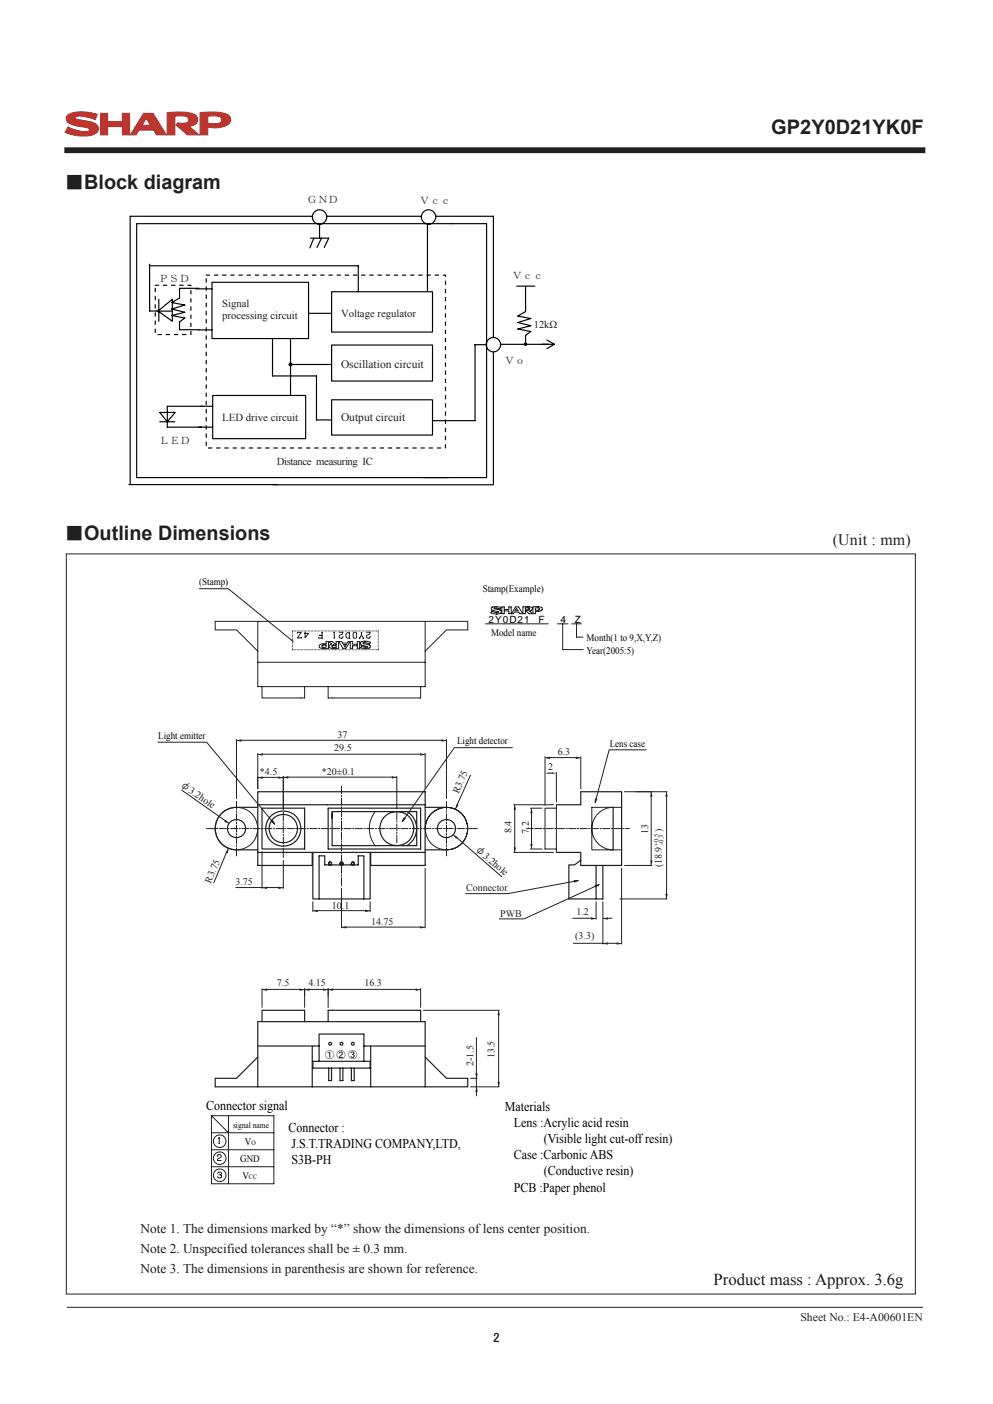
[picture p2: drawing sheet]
<svg xmlns="http://www.w3.org/2000/svg" width="210mm" height="297mm" viewBox="0 0 210 297" stroke-linecap="round" stroke-linejoin="round" font-family="sans-serif">
<path d="M14.2 31.8h180.9" fill="none" stroke="#231f20" stroke-width="1.2"/>
<path d="M14.2 276.6h180.9" fill="none" stroke="#231f20" stroke-width=".21"/>
<path d="M32.1 26.4l1.3-.1a.48 .48 0 0 1 .5 .5 .48 .48 0 0 1-.5 .5l-1.3-.1z" fill="#fff"/>
<path d="M14 117.2h179.6v156.6h-179.6z" fill="none" stroke="#231f20" stroke-width=".21"/>
<g fill="none" stroke="#050100" stroke-width=".25">
<path d="M28.9 47.3h74v53.7h-74v-53.6M31.6 56.2h44.2v5.5M31.6 55.9v9.9h4.8M44.8 59.7h20.4v11.9h-20.4zM65.7 50.4h3.8l-.9 1.9M65.9 45.8h-38.4v56.7M66.4 50.4l-.9 2.1M67.6 47.4v3M68 50.4l-1 1.9M69.1 45.8h20M90.4 47.5v14.1M92.1 45.8h12.2v25.6"/>
<path d="M33.4 65.8l3-2.5v4.7zM33.6 63.3v4.7M41.3 61.1h3.5M42.1 61h-4.1v2.1l-1.7 .9 2.8 .5-2.8 .9 2.8 .7-2.8 .7 2.8 .5-1.1 .8v1.7h6.8M57.6 71.8v7.7h9.3v9.3h3.2M61.4 71.6v12.1M61.4 77.1h8.7M65.2 66.3h4.9M70.1 73h21.4v7.6h-21.4zM70.1 61.7h21.4v8.6h-21.4zM100.3 72.9h2.6M100.5 73v16h-9"/>
<path d="M104.3 74.6v27.9M105.8 72.8h11.4M115.7 71.9l1.5 .9M117.2 72.8l-1.5 1M33.8 87.2h3.3l-1.7 2zM33.8 89.2h3.2M45 83.7h19.6v9.1h-19.6zM45 86h-9.6v4.4h9.6M70.1 84.6h21.4v7.4h-21.4zM27.3 102.5h31.4M57.8 102.6h46.5"/>
<circle cx="67.6" cy="45.9" r="1.52"/>
<circle cx="90.6" cy="45.9" r="1.52"/>
<circle cx="104.3" cy="72.9" r="1.52"/>
</g>
<path d="M43.6 58.2h50.6v36.6h-50.6v-36.6M32.8 60.4h7.6v10.4h-7.6v-10.4" fill="none" stroke="#050100" stroke-width=".25" stroke-dasharray=".7 1"/>
<circle cx="61.4" cy="77.1" r=".3" fill="#050100"/>
<circle cx="61.4" cy="77.1" r=".3" fill="none" stroke="#050100" stroke-width=".25"/>
<g fill="none" stroke="#231f20" stroke-width=".21">
<path d="M50 156.5v12.4M51 156.6h42.4M94.4 156.5v12.4M44.7 236h13.2v14.4h-13.2zM44.7 239.7h13.2M44.7 236l3.6 3.7M48.3 236v14.4M44.7 243.2h13.2M44.7 246.8h13.2M46 244.7l.2-.4 .6 .2a.5 .5 0 0 1-.6 .6l-.2 .4h.8M46 248.9l.3 .3h.3l.2-.2M46 248.3l.3-.3 .5 .1v.3l-.2 .1h-.3"/>
<path d="M46.2 240.9l.2-.2v1.2M46.3 241.9h.1M46.6 248.5l.2 .2v.3v-.2"/>
<circle cx="46.5" cy="241.4" r="1.33"/>
<circle cx="46.5" cy="248.6" r="1.33"/>
<circle cx="46.5" cy="245" r="1.33"/>
</g>
<path d="M93.4 156.5l1 .1-1 .2z" fill="#231f20"/>
<path d="M93.4 156.5v.3l1-.2" fill="none" stroke="#231f20" stroke-width=".21"/>
<path d="M50 156.6l1-.1v.3z" fill="#231f20"/>
<g fill="none" stroke="#231f20" stroke-width=".21">
<path d="M51 156.5v.3l-1-.2M43.7 175.3h1.8M45.7 175.3h.4M46.4 175.3h1.5M48.1 175.3h.4M48.8 175.3h1.5M50 169.5v1.8M50 171.6v.2M50 172.2v1.5M50 174v.2M50 174.6v1.5M50 176.4v.2"/>
<path d="M50 177v1.5M50 178.8v.2M50 179.4v1.7M50.5 175.3h.4M51.2 175.3h1.5M52.9 175.3h.4M53.5 175.3h1.6M55.3 175.3h.4M55.9 175.3h1.6M57.7 175.3h.4M58.3 175.3h1.6M60.1 175.3h.4"/>
<path d="M60.7 175.3h1.6M62.5 175.3h.4M63.1 175.3h1.5M64.9 175.3h.4M65.5 175.3h1.5M67.3 175.3h.4M67.9 175.3h1.5M69.7 175.3h.4M70.3 175.3h1.5M72.1 175.3h.4M72.7 175.3h1.5M74.5 175.3h.4"/>
<path d="M75.1 175.3h1.5M76.9 175.3h.4M77.5 175.3h1.5M79.3 175.3h.4M79.9 175.3h1.5M81.8 175.3h.3M82.3 175.3h1.5M84.2 175.3h.3M84.7 175.3h1.5M86.6 175.3h.2M87.1 175.3h1.5M89 175.3h.2"/>
<path d="M89.5 175.3h1.5M91.4 175.3h.2M91.9 175.3h1.5M93.8 175.3h.2M94.3 175.3h1.5M94.4 169.5v1.8M94.4 171.6v.2M94.4 172.2v1.5M94.4 174v.2M94.4 174.6v1.5M94.4 176.4v.2M94.4 177v1.5"/>
<path d="M94.4 178.8v.2M94.4 179.4v1.7M96.2 175.3h.2M96.7 175.3h1.5M98.6 175.3h.2M99.1 175.3h1.8M72.2 188v8.3M73.2 196.1h15.8M89.9 183.7v12.6"/>
</g>
<g fill="none" stroke="#231f20" stroke-width=".25">
<path d="M54.5 170.8h-4.5a4.5 4.5 0 0 0-4.5 4.5 4.5 4.5 0 0 0 4.5 4.5h4.5M89.9 170.8h4.5M89.9 179.8h4.5M63.6 213.7h-8.2v2.4M70.2 213.7h18.8v2.4"/>
<circle cx="50" cy="175.3" r="1.92"/>
<circle cx="94.4" cy="175.3" r="1.92"/>
</g>
<path d="M72.2 196.1l1-.1v.3z" fill="#231f20"/>
<path d="M73.2 196v.3l-1-.2" fill="none" stroke="#231f20" stroke-width=".21"/>
<path d="M89 196l.9 .1-.9 .2z" fill="#231f20"/>
<path d="M54.5 164.3v2.6M55.5 164.5h3.5M59.9 164.3v7M89 196v.3l.9-.2" fill="none" stroke="#231f20" stroke-width=".21"/>
<path d="M54.5 164.5l1-.2v.3z" fill="#231f20"/>
<path d="M55.5 164.3v.3l-1-.1" fill="none" stroke="#231f20" stroke-width=".21"/>
<path d="M59 164.3l.9 .2-.9 .1z" fill="#231f20"/>
<path d="M59 164.3v.3l.9-.1" fill="none" stroke="#231f20" stroke-width=".21"/>
<g fill="none" stroke="#231f20" stroke-width=".25">
<path d="M54.5 170.3h35.4M55.4 171h9v8.6h-9zM69.4 171h19.6v8.6h-19.6zM70.2 171.7h17.9v7.2h-17.9zM86.1 171.7a4.2 4.2 0 0 1 0 7.2M122.8 167.5v2.8h-5.1M54.5 180.3h35.4M66 180.3v2.8h-11.5v-15.6h35.4v15.6h-11.5v-2.8M66.2 180.3v9.9h12.1v-9.9M67.5 190.2v-9.1h1.2v1.9h7.1v-1.9h1.1v9.1M69.5 183l.1-.5 .2-.1 .3 .2v.4M69.6 182.5h.4v.4h-.4z"/>
<path d="M71.8 182.7h.8M71.9 183v-.3a.3 .3 0 0 1 .3-.3 .3 .3 0 0 1 .3 .3v.3M74.3 183l.1-.5 .2-.1 .3 .2v.4M117.7 180.3h5.1v2.8M122.8 182l-1.3 1h-1.2v7.2h5.7M126 183.1v7.1h1.5v-7.1M54.5 216.1h35.4M63.6 213.7h.8v2.4M70.2 213.7h-.8v2.4M54.5 221.3h13M66 226h12.4M66 224.5h12.4"/>
<path d="M66.2 224.5v1.5M67.5 224.5v-5.7h9.4v5.7M69.5 226v2.6h.6v-2.6M69.6 220.6h.4v.4l-.4 .1-.1-.3zM71.9 226v2.6h.6v-2.6M72 220.6h.4v.4h-.4zM74.3 226v2.6h.6M74.9 226v2.5M76.9 221.3h13M78.3 224.5v1.5"/>
<circle cx="59.9" cy="175.3" r="3.7"/>
<circle cx="59.9" cy="175.3" r="3"/>
<circle cx="83.9" cy="175.3" r="3.6"/>
<circle cx="72.2" cy="182.7" r=".3"/>
<circle cx="74.6" cy="182.7" r=".3"/>
<circle cx="74.6" cy="220.8" r=".3"/>
</g>
<path d="M115.3 160.3l.9-.2v.3z" fill="#231f20"/>
<path d="M116.2 160.1v.3l-.9-.1" fill="none" stroke="#231f20" stroke-width=".21"/>
<path d="M121.8 160.1l1 .2-1 .1z" fill="#231f20"/>
<path d="M121.8 160.1v.3l1-.1M121.1 194.3h4M126 190.8v3.7M128.4 194.3h1" fill="none" stroke="#231f20" stroke-width=".21"/>
<path d="M127.5 194.3l.9-.2v.3z" fill="#231f20"/>
<path d="M128.4 194.1v.3l-.9-.1" fill="none" stroke="#231f20" stroke-width=".21"/>
<path d="M125.1 194.1l.9 .2-.9 .1z" fill="#231f20"/>
<path d="M125.1 194.1v.3l.9-.1" fill="none" stroke="#231f20" stroke-width=".21"/>
<path d="M125.9 168.9l.3 .1-.4 .9z" fill="#231f20"/>
<path d="M136.7 158.6h-7.9l-2.7 10.3M125.9 168.9l-.1 1 .4-.9" fill="none" stroke="#231f20" stroke-width=".21"/>
<path d="M121.3 186.3h1l-.9 .3z" fill="#231f20"/>
<path d="M117.7 170.3v.7h-2.4v8.6h2.4M117.7 171v9.3M121.3 186.3h1l-.9 .3M121.4 186.5l-14 2.6" fill="none" stroke="#231f20" stroke-width=".21"/>
<path d="M112.3 171l.2 .9h-.3z" fill="#231f20"/>
<path d="M112.3 171l.2 .9h-.3" fill="none" stroke="#231f20" stroke-width=".21"/>
<path d="M112.2 178.7h.3l-.2 .9z" fill="#231f20"/>
<path d="M112.2 178.7h.3l-.2 .9M116.2 163.6h.5M117.7 163.4v6.3" fill="none" stroke="#231f20" stroke-width=".21"/>
<g fill="#231f20">
<path d="M115.3 163.6l.9-.2v.3z"/>
<path d="M116.7 163.4l1 .2-1 .1z"/>
</g>
<path d="M108.6 170.3h8.4M108.9 171.2v8.2M108.6 180.3h8.4" fill="none" stroke="#231f20" stroke-width=".21"/>
<path d="M108.8 170.3l.2 .9h-.4z" fill="#231f20"/>
<path d="M108.8 170.3l.2 .9h-.4" fill="none" stroke="#231f20" stroke-width=".21"/>
<path d="M108.6 179.4h.4l-.2 .9z" fill="#231f20"/>
<path d="M99.5 164l-2.9 6.3M108.6 179.4h.4l-.2 .9" fill="none" stroke="#231f20" stroke-width=".21"/>
<path d="M96.5 170.3l.3 .1-.5 .8z" fill="#231f20"/>
<path d="M94.3 175.3h.2M94.4 175.2v.2M96.5 170.3l.3 .1-.5 .8M47.9 180.3l-2.7 6.4" fill="none" stroke="#231f20" stroke-width=".21"/>
<path d="M48.3 179.5l-.2 .9-.3-.1z" fill="#231f20"/>
<path d="M48.3 179.5l-.2 .9-.3-.1M49.9 175.3h.2M50 175.2v.2M66.2 190.8v2M67.1 192.7h10.2M78.3 190.8v2" fill="none" stroke="#231f20" stroke-width=".21"/>
<path d="M66.2 192.7l.9-.2v.3z" fill="#231f20"/>
<path d="M67.1 192.5v.3l-.9-.1" fill="none" stroke="#231f20" stroke-width=".21"/>
<path d="M77.3 192.5l1 .2-1 .1z" fill="#231f20"/>
<g fill="none" stroke="#231f20" stroke-width=".21">
<path d="M89.9 175.3a4.5 4.5 0 0 1 4.5-4.5 4.5 4.5 0 0 1 4.5 4.5 4.5 4.5 0 0 1-4.5 4.5M132.1 167.5h5.7M137.7 168.5v13.6M77.3 192.5v.3l1-.1M132.1 183.1h5.7"/>
<circle cx="50" cy="175.3" r="4.5"/>
<circle cx="94.4" cy="175.3" r="4.5"/>
</g>
<path d="M137.7 167.5l.1 1h-.3z" fill="#231f20"/>
<path d="M137.7 167.5l.1 1h-.3" fill="none" stroke="#231f20" stroke-width=".21"/>
<path d="M137.5 182.1h.3l-.1 1z" fill="#231f20"/>
<path d="M137.5 182.1h.3l-.1 1" fill="none" stroke="#231f20" stroke-width=".21"/>
<path d="M122.8 167.5h8.6v15.6h-8.6M129.7 170.8v9M54.5 223.6l-4.5 4.5h-4.5v1.8M89.9 223.6l4.5 4.5h4.5" fill="none" stroke="#231f20" stroke-width=".25"/>
<path d="M100.7 229.9l.2 1h-.3z" fill="#231f20"/>
<path d="M100.7 229.9l.2 1h-.3" fill="none" stroke="#231f20" stroke-width=".21"/>
<path d="M100.6 227.2h.3l-.2 .9z" fill="#231f20"/>
<path d="M100.6 227.2h.3l-.2 .9" fill="none" stroke="#231f20" stroke-width=".21"/>
<path d="M54.5 216.1v13.8M89.9 216.1v13.8M66 221.3v8.6M78.4 221.3v8.6M98.9 228.1v1.8h-53.4" fill="none" stroke="#231f20" stroke-width=".25"/>
<path d="M105.4 213.7l.2 1h-.4z" fill="#231f20"/>
<path d="M105.4 213.7l.2 1h-.4" fill="none" stroke="#231f20" stroke-width=".21"/>
<path d="M105.2 229h.4l-.2 .9z" fill="#231f20"/>
<g fill="none" stroke="#231f20" stroke-width=".21">
<path d="M72.2 166.3v1.7M72.2 168.3v.3M72.2 168.9v1.5M72.2 170.7v.3M72.2 171.3v1.5M72.2 173.1v.3M72.2 173.7v1.5M72.2 175.5v.3M72.2 176.1v1.5M72.2 177.9v.3M72.2 178.5v1.5M111.4 175.3h.8"/>
<path d="M112.5 175.3h.3M113.1 175.3h1.5M114.9 175.3h.3M115.5 175.3h1.5M117.3 175.3h.3M117.9 175.3h1.5M119.7 175.3h.3M120.3 175.3h1.5M122.1 175.3h.3M122.7 175.3h1.5M124.5 175.3h.3M125.1 175.3h1.5"/>
<path d="M126.9 175.3h.3M127.5 175.3h1.5M129.3 175.3h.3M129.7 170.8a4.5 4.5 0 0 0-4.6 4.5 4.5 4.5 0 0 0 4.6 4.5M129.9 175.3h1.5M131.4 170.8h-6.3v9h6.3M131.7 175.3h.3M132.3 175.3h.8M72.2 180.3v.3M72.2 180.9v1.5M72.2 182.7v.3M72.2 183.3v1.5"/>
<path d="M72.2 185.1v.3M72.2 185.7v1.7M55.4 209.2v3.9M56.4 209.3h7M64.4 209.2v3.9M105.2 229h.4l-.2 .9"/>
</g>
<path d="M55.4 209.3l1-.1v.3z" fill="#231f20"/>
<path d="M56.4 209.2v.3l-1-.2" fill="none" stroke="#231f20" stroke-width=".21"/>
<path d="M63.4 209.2l1 .1-1 .2z" fill="#231f20"/>
<path d="M63.4 209.2v.3l1-.2M64.4 209.2v1.5M65.4 209.3h3M69.4 209.2v1.5" fill="none" stroke="#231f20" stroke-width=".21"/>
<path d="M64.4 209.3l1-.1v.3z" fill="#231f20"/>
<path d="M65.4 209.2v.3l-1-.2" fill="none" stroke="#231f20" stroke-width=".21"/>
<path d="M68.4 209.2l1 .1-1 .2z" fill="#231f20"/>
<path d="M68.4 209.2v.3l1-.2M69.4 209.2v3.9M70.3 209.3h17.7M89 209.2v3.9" fill="none" stroke="#231f20" stroke-width=".21"/>
<path d="M88 209.2l1 .1-1 .2z" fill="#231f20"/>
<path d="M88 209.2v.3l1-.2" fill="none" stroke="#231f20" stroke-width=".21"/>
<path d="M69.4 209.3l.9-.1v.3z" fill="#231f20"/>
<path d="M49.8 187.8h5.6M55.4 180.2v7.8M56.4 187.8h2.6M59.9 182v6M70.3 209.2v.3l-.9-.2" fill="none" stroke="#231f20" stroke-width=".21"/>
<path d="M59 187.6l.9 .2-.9 .1z" fill="#231f20"/>
<path d="M59 187.6v.3l.9-.1" fill="none" stroke="#231f20" stroke-width=".21"/>
<path d="M55.4 187.8l1-.2v.3z" fill="#231f20"/>
<path d="M56.4 187.6v.3l-1-.1" fill="none" stroke="#231f20" stroke-width=".21"/>
<path d="M125.8 187.4l.9-.3-.8 .6z" fill="#231f20"/>
<path d="M54.5 159.4v7.5M55.5 159.6h33.5M89.9 159.4v7.5M125.8 187.4l.9-.3-.8 .6M125.8 187.5l-15 6.9h-5.2" fill="none" stroke="#231f20" stroke-width=".21"/>
<path d="M54.5 159.6l1-.2v.3z" fill="#231f20"/>
<path d="M55.5 159.4v.3l-1-.1" fill="none" stroke="#231f20" stroke-width=".21"/>
<path d="M89 159.4l.9 .2-.9 .1z" fill="#231f20"/>
<path d="M89 159.4v.3l.9-.1M59.9 164.2v7.1M60.9 164.4h22M83.9 164.2v6.9" fill="none" stroke="#231f20" stroke-width=".21"/>
<path d="M59.9 164.4l1-.1v.3z" fill="#231f20"/>
<path d="M60.9 164.3v.3l-1-.2" fill="none" stroke="#231f20" stroke-width=".21"/>
<path d="M82.9 164.3l1 .1-1 .2z" fill="#231f20"/>
<path d="M82.9 164.3v.3l1-.2" fill="none" stroke="#231f20" stroke-width=".21"/>
<path d="M57.4 173.8l.2-.2 .5 .8z" fill="#231f20"/>
<path d="M33.3 157h10.4l13.8 16.7M57.6 173.6l.5 .8-.7-.6" fill="none" stroke="#231f20" stroke-width=".21"/>
<path d="M85.5 173l.2 .1-.6 .7z" fill="#231f20"/>
<path d="M54.5 137.8l-4.5-4.5h-4.5v-1.8h53.4v1.8h-4.5l-4.5 4.5M54.5 131.5v13.8h35.4v-13.8M54.5 140.1h35.4M55.4 145.3v2.4h9v-2.4M69.4 145.3v2.4h19.6v-2.4M108.4 158.2h-12.3l-10.5 14.8M85.5 173l-.4 .8 .6-.7" fill="none" stroke="#231f20" stroke-width=".21"/>
<path d="M61.7 135.2l.6 .8-.8-.5z" fill="#231f20"/>
<g fill="none" stroke="#231f20" stroke-width=".21">
<path d="M42.2 124.6h6.1l13.3 10.8M61.9 133.8h.1M61.9 134.1h.1M61.9 134.4h.1M61.9 134.7h.1M61.9 135h.1M61.9 135.3h.1M61.9 135.6h.1M61.9 135.9h.1M61.9 136.2h.1M61.9 136.5h.1M61.9 136.8h.1"/>
<path d="M61.9 137.1h.1M61.9 137.4v.1M61.9 133.5h.1M62.2 137.5h.1M62.2 133.5h.1M62.5 137.5h.1M62.5 133.5h.1M62.8 137.5h.1M62.8 133.5h.1M63.1 137.5h.1M63.1 133.5h.1M63.4 137.5h.1"/>
<path d="M63.4 133.5h.1M63.7 137.5h.1M63.7 133.5h.1M64 137.5h.1M64 133.5h.1M64.3 137.5h.1M64.3 133.5h.1M64.6 137.5h.1M64.6 133.5h.1M64.9 137.5h.1M64.9 133.5h.1M65.2 137.5h.1"/>
<path d="M65.2 133.5h.1M65.5 137.5h.1M65.5 133.5h.1M65.8 137.5h.1M65.8 133.5h.1M66.1 137.5h.1M66.1 133.5h.1M66.4 137.5h.1M66.4 133.5h.1M66.7 137.5h.1M66.7 133.5h.1M67 137.5h.1"/>
<path d="M67 133.5h.1M67.3 137.5h.1M67.3 133.5h.1M67.6 137.5h.1M67.6 133.5h.1M67.7 136.4l.5-.2h.8v-.5h.5v1.5h-.3a1.98 1.98 0 0 1-1.7-.4zM67.9 137.5h.1M67.9 133.5h.1M68.1 136.5h.9v.4h-.8l-.1-.1zM68.2 137.5h.1M68.2 133.5h.1M68.5 137.5h.1"/>
<path d="M68.5 133.5h.1M68.8 137.5h.1M68.8 133.5h.1M69.1 137.5h.1M69.1 133.5h.1M69.4 137.5h.1M69.4 133.5h.1M69.7 137.5h.1M69.7 133.5h.1M70 137.5h.1M70 133.5h.1M70.3 137.5h.1"/>
<path d="M70.3 133.5h.1M70.5 136.5h.4l.1-.1-.7-.7h-.8l.7 .5-.5 .3-.1 .3a1.85 1.85 0 0 0 2 .4v-1.5h-.5v1.2h-.7l-.2-.3M70.5 136.5l-.3 .1M70.6 137.5h.1M70.6 133.5h.1M70.9 137.5h.1M70.9 133.5h.1M71.2 137.5h.1M71.2 133.5h.1M71.5 137.5h.1M71.5 133.5h.1M71.8 137.5h.1"/>
<path d="M71.8 133.5h.1M72.1 137.5h.1M72.1 133.5h.1M72.4 137.5h.1M72.4 133.5h.1M72.6 136.4h.7l-.4 .4zM72.7 137.5h.1M72.7 133.5h.1M73 137.5h.1M73 133.5h.1M73.3 137.5h.1M73.3 133.5h.1"/>
<path d="M73.6 137.5h.1M73.6 133.5h.1M73.9 137.5h.1M73.9 133.5h.1M74 135.7l-.9 1.5h-.6l-.9-1.5h.7l.2 .4h.9l.2-.4h1v.6h1v-.6h.4v1.5h-.4v-.6h-1v.6h-.5v-1.5M74.2 137.5h.1M74.2 133.5h.1M74.5 137.5h.1M74.5 133.5h.1M74.8 137.5h.1M74.8 133.5h.1M75.1 137.5h.1"/>
<path d="M75.1 133.5h.1M75.4 137.5h.1M75.4 133.5h.1M75.7 137.5h.1M75.7 133.5h.1M76 137.5h.1M76 133.5h.1M76.3 137.5h.1M76.3 133.5h.1M76.6 137.5h.1M76.6 133.5h.1M76.9 137.5h.1"/>
<path d="M76.9 133.5h.1M77.1 135.7l1.2 .2-.1 .3a1.2 1.2 0 0 0-1.5-.1l1.2 .3a.41 .41 0 0 1 .4 .5 .41 .41 0 0 1-.5 .3l-1.5-.1 .1-.4 1.3 .2-.3-.2a1.11 1.11 0 0 1-1.2-.7l.3-.3h.7M77.2 137.5h.1M77.2 133.5h.1M77.5 137.5h.1M77.5 133.5h.1M77.8 137.5h.1M77.8 133.5h.1M78.1 137.5h.1M78.1 133.5h.1M78.4 137.5h.1M78.4 133.5h.1"/>
<path d="M78.7 137.5h.1M78.7 133.5h.1M79 137.5h.1M79 133.5h.1M79.3 137.5h.1M79.3 133.5h.1M79.6 137.5h.1M79.6 133.5h.1M79.9 133.5h.1M80 133.8h.1M80 134.1h.1M80 134.4h.1"/>
<path d="M80 134.7h.1M80 135h.1M80 135.3h.1M80 135.6h.1M80 135.9h.1M80 136.2h.1M80 136.5h.1M80 136.8h.1M80 137.1h.1M80 137.4l-.1 .1M102.6 132h13.4M104.9 129.9h.4a.49 .49 0 0 0 .6-.4 .49 .49 0 0 0-.5-.5l-.9-.3 .3-.1 1 .2 .1-.3-1-.2a.82 .82 0 0 0-1 .6l.2 .2 1.2 .3 .1 .2a1.58 1.58 0 0 1-1.4-.3l-.2 .4 1.3 .2"/>
<path d="M108.1 129.8v-1.4h-.5v.5h-1v-.5h-.5v1.4h.5v-.6h1v.6h.9l.2-.3h1l.2 .3h.6l-.8-1.4h-.7l-.8 1.4M109.2 128.7l.3 .5h-.6zM111.9 129l-.3 .1M112 128.9l-.2-.3h-.7v1.2h-.5v-1.4a2.82 2.82 0 0 1 1.9 .2v.4l-.5 .3 .6 .5h-.7l-.8-.6 .2-.1h.4M112.7 128.4l.7-.1a1.13 1.13 0 0 1 1.3 .4 1.09 1.09 0 0 1-1.5 .6v.5h-.5zM113.2 128.6h.6a.28 .28 0 0 1 .3 .4 .28 .28 0 0 1-.4 .1l-.5-.1zM117.8 132h2.3M119 132v5.4h4.3M120.9 132h2M121.9 132v2.8h1.4M121.2 199.6h6.3M127.5 190.8v8.9"/>
<path d="M128.4 199.6h2.1M131.4 183.7v16"/>
</g>
<path d="M130.5 199.4l.9 .2-.9 .1z" fill="#231f20"/>
<path d="M130.5 199.4v.3l.9-.1" fill="none" stroke="#231f20" stroke-width=".21"/>
<path d="M127.5 199.6l.9-.2v.3z" fill="#231f20"/>
<path d="M134.4 167.5h6.7M141 168.5v20.7M128.4 199.4v.3l-.9-.1M131.1 190.2h10" fill="none" stroke="#231f20" stroke-width=".21"/>
<path d="M140.9 167.5l.1 1h-.3z" fill="#231f20"/>
<path d="M140.9 167.5l.1 1h-.3" fill="none" stroke="#231f20" stroke-width=".21"/>
<path d="M140.7 189.2h.3l-.1 1z" fill="#231f20"/>
<g fill="none" stroke="#231f20" stroke-width=".21">
<path d="M62.9 134v-.2h.8l-.8 1.2h.8v-.2M64.5 133.7v1.3l.7-1h-.8M67.4 134.8v.2h.8M67.6 134.3v.2M67.6 134.4h.5M68 133.9h.2M68.1 133.9v1.1M70.6 133.8l.1 1.2 .1-.2M70.7 133.8h.1M71.7 133.8h.8a1 1 0 0 1-.8 .7v.3l.2 .2 .5-.1 .1-.3M73.9 133.9v1.1M74 133.9h-.5l-.3 .3 .1 .7 .7 .1"/>
<path d="M74.8 133.8h.4l.2 .2v.8l-.2 .2h-.4l-.1-.2v-.8zM76 135h.1M76 135l.4-.7 .4 .7M76.4 133.9h.1M76.4 133.9v.4M76.8 135h.1M77.5 133.8h.8a.98 .98 0 0 1-.8 .7v.3l.2 .2 .5-.1 .1-.3M79.3 171.7a5.8 5.8 0 0 0 0 7.2M96.6 177.2l9.5 8.3M140.7 189.2h.3l-.1 1"/>
</g>
<path d="M95.9 176.6l.8 .5-.2 .2z" fill="#231f20"/>
<path d="M38.5 167.2l9.2 6.5M94.3 175.3h.2M94.4 175.2v.2M95.9 176.6l.6 .7 .2-.2" fill="none" stroke="#231f20" stroke-width=".21"/>
<path d="M47.7 173.5l.7 .7-.8-.4z" fill="#231f20"/>
<g fill="none" stroke="#231f20" stroke-width=".21">
<path d="M47.7 173.5l-.1 .3 .8 .4M49.9 175.3h.2M50 175.2v.2M59.9 171.8v2M59.9 174.1v.3M59.9 174.7v1.5M59.9 176.5v.3M59.9 177.1v1.5M59.9 178.9v.3M59.9 179.5v1.9M83.9 171.7v1.7M83.9 173.6v.3"/>
<path d="M83.9 174.3v1.5M83.9 176.1v.3M83.9 176.7v1.6M112.2 171h2.4M112.2 179.6h2.4M112.4 171.9v6.8M115.3 160.1v10.3M116.2 160.3h5.6M122.8 160.1v6.8M98.5 189.1h8.9M89.5 213.7h16.1M100.7 219.5v7.7"/>
<path d="M105.4 214.7v14.3M99.5 228.1h1.4M99.5 229.9h6.1M100.7 228.1v1.8M100.7 230.9v1"/>
</g>
<path d="M109.2 60.5h3.9M111.1 60.6v5.3l-1.6 1 2.7 .5-2.7 .8 2.7 .7-2.7 .7 2.7 .5-1.1 .9v1.6" fill="none" stroke="#050100" stroke-width=".25"/>
<circle cx="111.1" cy="72.8" r=".25" fill="#231f20"/>
<circle cx="111.1" cy="72.8" r=".25" fill="none" stroke="#050100" stroke-width=".25"/>
<path d="M21.3 24h1.5v1.8h3.1v-1.8h1.5v4.5h-1.5v-1.7h-3.1v1.7h-1.5zM30.4 24l-2.8 4.5h1.2l.6-1h3.1l.6 1h2.1l-2.8-4.5zM30.9 25l1 1.5h-1.9zM35.4 23.9v4.6h1.6v-3.9a5.2 5.2 0 0 1 2.6 .1 .7 .7 0 0 1 .3 .8 .7 .7 0 0 1-.7 .5h-1.6l-.4 .4 2.4 2.1h2.4l-2-1.8a1.47 1.47 0 0 0 1.4-.6 1.47 1.47 0 0 0 .1-1.6 8.5 8.5 0 0 0-5.5-.7zM43.9 24.6a5.2 5.2 0 0 1 2.7 .1 .8 .8 0 0 1 .2 1 .8 .8 0 0 1-.8 .5l-2.1-.2zM42.3 23.9v4.6h1.6v-1.6a5.3 5.3 0 0 0 4.6-.8 1.35 1.35 0 0 0 .1-1.5 1.35 1.35 0 0 0-1.4-.7 14.6 14.6 0 0 0-4.9 0zM14.2 24.5a1.13 1.13 0 0 0 .8 1.8l1.3 .4 2 .3a.52 .52 0 0 1 .5 .7 6.9 6.9 0 0 1-4.4-.8l-.6 1.1a8.6 8.6 0 0 0 6.2 .4 1.24 1.24 0 0 0 .8-1.3 1.24 1.24 0 0 0-1-1.1l-1.2-.3a5.7 5.7 0 0 1-2.7-.7 .87 .87 0 0 1 1.2-.4l1.6 .2 1.4 .5 .5-1.1a8.9 8.9 0 0 0-6 0z" fill="#bd352f"/>
<path d="M14.2 24.5a6.7 6.7 0 0 1 5.8-.5l.6 .2-.5 1.1a7.5 7.5 0 0 0-4-.7l-.1 .2a1.07 1.07 0 0 0 1.3 .6 5.7 5.7 0 0 1 3.2 1.1 1.37 1.37 0 0 1-1.2 2.1 9.6 9.6 0 0 1-5.5-.6l.6-1.1a6.9 6.9 0 0 0 4.4 .8l.1-.2a1.41 1.41 0 0 0-1.5-.7 5.9 5.9 0 0 1-3.2-1.1l-.2-.8zM21.3 24h1.5v1.8h3.1v-1.8h1.5v4.5h-1.5v-1.7h-3.1v1.7h-1.5zM30.4 24h2l2.8 4.5h-2.1l-.6-1h-3.1l-.6 1h-1.2zM30.9 25l1 1.5h-1.9zM35.4 23.9a12.6 12.6 0 0 1 5.7 .3 1.33 1.33 0 0 1 .6 1.6 1.33 1.33 0 0 1-1.4 .9h-.3l2 1.8h-2.4l-2.4-2.1 .4-.4 .8 .1a1.84 1.84 0 0 0 1.5-.4 .94 .94 0 0 0-1.3-1.2l-1.6 .1v3.9h-1.6zM42.3 23.9a12.6 12.6 0 0 1 5.8 .3 1.35 1.35 0 0 1 .6 1.5 1.35 1.35 0 0 1-1.2 1 6.3 6.3 0 0 1-3.6 .2v1.6h-1.6zM43.9 24.6a5.2 5.2 0 0 1 2.7 .1 .8 .8 0 0 1 .2 1 .8 .8 0 0 1-.8 .5l-2.1-.2z" fill="none" stroke="#bb322e" stroke-width=".24"/>
<g font-size="4.2" fill="#231f20">
<text x="163.1" y="28.3">GP2Y0D21YK0F</text>
<text x="13.6" y="39.9">■Block diagram</text>
<text x="13.6" y="114.2">■Outline Dimensions</text>
</g>
<text font-size="3.5" fill="#211915" x="150.9" y="271.9">Product mass : Approx. 3.6g</text>
<text font-size="3.4" fill="#231f20" x="176.1" y="115.3">(Unit : mm)</text>
<g font-size="2.8" fill="#050100">
<text x="43.6" y="234.8">Connector signal</text>
<text x="61" y="239.5">Connector :</text>
<text x="106.7" y="235.1">Materials</text>
<text x="108.6" y="238.5">Lens :Acrylic acid resin</text>
<text x="61.6" y="242.9">J.S.T.TRADING COMPANY,LTD,</text>
<text x="108.6" y="245.3">Case :Carbonic ABS</text>
<text x="115" y="241.9">(Visible light cut-off resin)</text>
<text x="61.6" y="246.3">S3B-PH</text>
<text x="115" y="248.7">(Conductive resin)</text>
<text x="108.6" y="252.1">PCB :Paper phenol</text>
</g>
<g font-size="2.8" fill="#211915">
<text x="29.7" y="261">Note 1. The dimensions marked by “*” show the dimensions of lens center position.</text>
<text x="29.7" y="265.2">Note 2. Unspecified tolerances shall be ± 0.3 mm.</text>
<text x="29.7" y="269.4">Note 3. The dimensions in parenthesis are shown for reference.</text>
</g>
<text font-size="2.8" x="104.3" y="284">2</text>
<text font-size="2.5" fill="#231f20" x="169.3" y="279.5">Sheet No.: E4-A00601EN</text>
<g font-size="2.4" fill="#231f20">
<text x="72.1" y="77.8">Oscillation circuit</text>
<text x="72.1" y="89.1">Output circuit</text>
</g>
<g font-size="2.3" fill="#231f20">
<text x="47" y="64.9">Signal</text>
<text x="47" y="67.6">processing circuit</text>
<text x="72.1" y="67.1">Voltage regulator</text>
<text x="47" y="89.1">LED drive circuit</text>
<text x="58.5" y="98.5">Distance measuring IC</text>
</g>
<g font-size="2.2" fill="#231f20">
<text x="65" y="43">ＧＮＤ</text>
<text x="88.7" y="43.2">Ｖｃｃ</text>
<text x="33.5" y="59.6">ＰＳＤ</text>
<text x="108.3" y="59.1">Ｖｃｃ</text>
<text x="112.9" y="69.4">12kΩ</text>
<text x="106.7" y="77.1">Ｖｏ</text>
<text x="33.7" y="93.9">ＬＥＤ</text>
</g>
<g font-size="2.1" fill="#050100">
<text x="42.1" y="123.8">(Stamp)</text>
<text x="102.1" y="125.2">Stamp(Example)</text>
<text x="103.3" y="131.8">2Y0D21</text>
<text x="113.8" y="131.8">F</text>
<text x="118.5" y="131.8">4</text>
<text x="121.5" y="131.8">Z</text>
<text x="103.9" y="134.5">Model name</text>
<text x="124" y="135.7">Month(1 to 9,X,Y,Z)</text>
<text x="124" y="138.3">Year(2005:5)</text>
<text x="33.5" y="156.2">Light emitter</text>
<text x="96.7" y="157.4">Light detector</text>
<text x="129" y="158.1">Lens case</text>
<text x="50.8" y="245.8">GND</text>
<text x="51.8" y="242.2">V</text>
<text x="51.3" y="249.4">V</text>
</g>
<g font-size="2.1" fill="#231f20">
<text x="70.7" y="158.9">29.5</text>
<text x="71.4" y="156.1">37</text>
<text x="117.9" y="159.7">6.3</text>
<text x="38" y="166.3" transform="rotate(35 38 166.3)">φ3.2hole</text>
<text x="55" y="164">*4.5</text>
<text x="68.1" y="164">*20±0.1</text>
<text x="115.9" y="162.9">2</text>
<text x="97" y="168.1" transform="rotate(-67 97 168.1)">R3.75</text>
<text x="100.4" y="179.9" transform="rotate(40 100.4 179.9)">φ3.2hole</text>
<text x="108.2" y="176.3" transform="rotate(-90 108.2 176.3)">8.4</text>
<text x="111.9" y="176.4" transform="rotate(-90 111.9 176.4)">7.2</text>
<text x="137.1" y="176.4" transform="rotate(-90 137.1 176.4)">13</text>
<text x="140" y="175.9" transform="rotate(-90 140 175.9)">)</text>
<text x="140" y="183.5" transform="rotate(-90 140 183.5)">(18.9</text>
<text x="44.6" y="186.9" transform="rotate(-67 44.6 186.9)">R3.75</text>
<text x="49.8" y="187.2">3.75</text>
<text x="98.6" y="188.6">Connector</text>
<text x="70.2" y="192.2">10.1</text>
<text x="78.5" y="195.7">14.75</text>
<text x="105.8" y="194">PWB</text>
<text x="121.9" y="193.6">1.2</text>
<text x="121.6" y="198.7">(3.3)</text>
<text x="58.6" y="208.6">7.5</text>
<text x="65.2" y="208.6">4.15</text>
<text x="77.1" y="208.6">16.3</text>
<text x="100.1" y="225.5" transform="rotate(-90 100.1 225.5)">2-1.5</text>
<text x="104.5" y="223.8" transform="rotate(-90 104.5 223.8)">13.5</text>
</g>
<text font-size="1.9" fill="#050100" x="68.8" y="223.9">① ② ③</text>
<text font-size="1.8" fill="#050100" x="49.3" y="238.6">signal name</text>
<g font-size="1.4" fill="#231f20">
<text x="139.2" y="178.9" transform="rotate(-90 139.2 178.9)">+0.5</text>
<text x="140.3" y="178.8" transform="rotate(-90 140.3 178.8)">-0.3</text>
</g>
<g font-size="1.4" fill="#050100">
<text x="53.2" y="242.2">O</text>
<text x="52.7" y="249.4">CC</text>
</g>
</svg>
